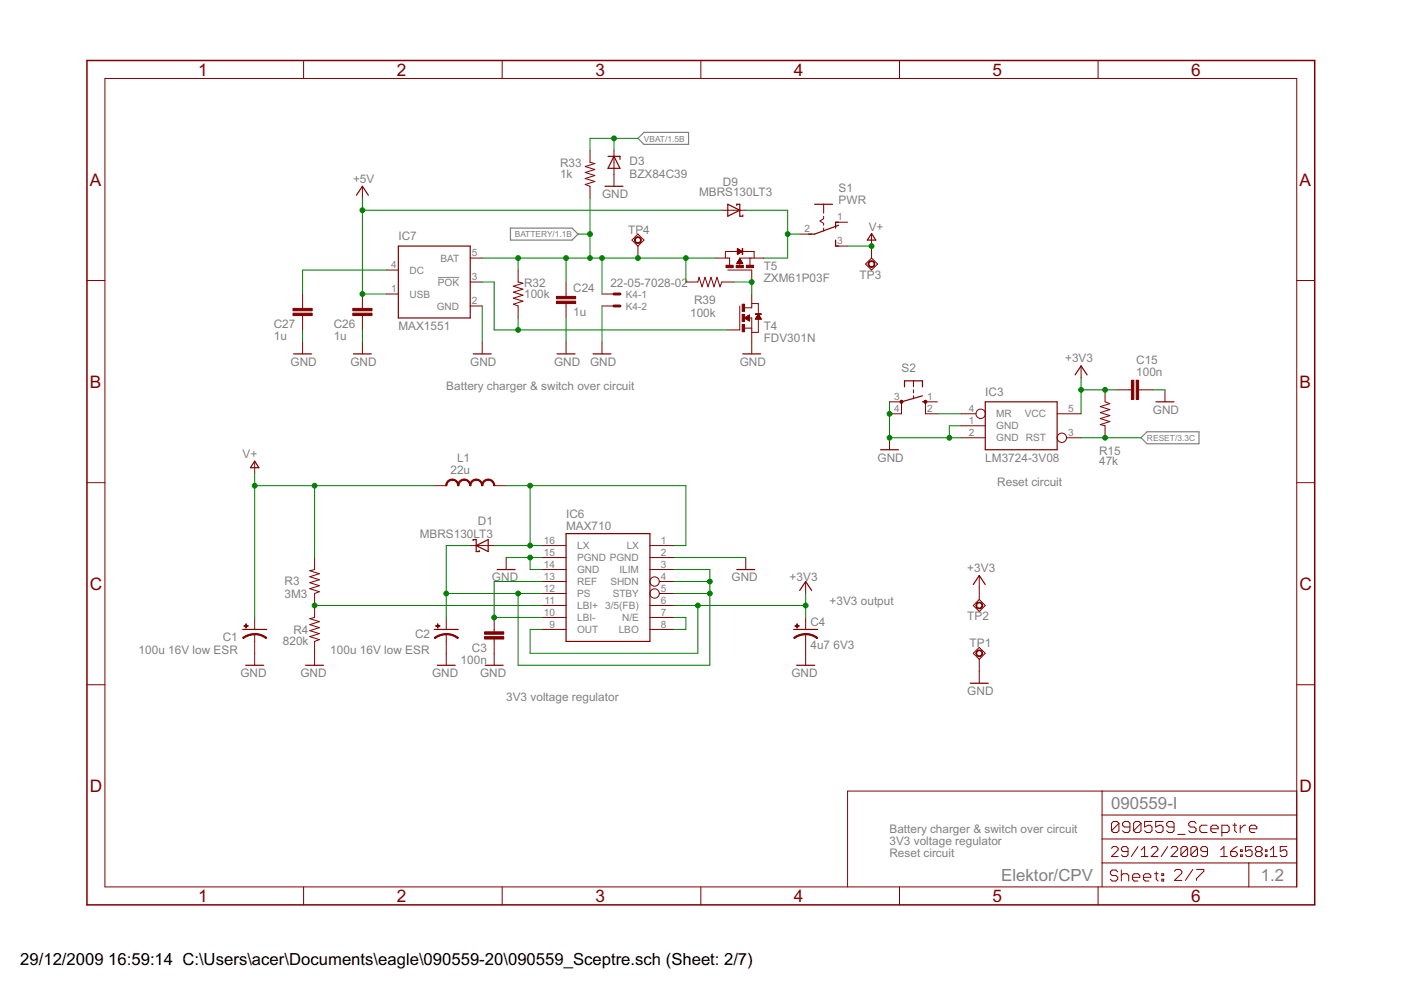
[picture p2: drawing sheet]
<svg xmlns="http://www.w3.org/2000/svg" width="297mm" height="210mm" viewBox="0 0 297 210" stroke-linecap="round" stroke-linejoin="round" font-family="sans-serif">
<path d="M92.9 58.8h4.5z" fill="#808080" stroke="#808080" stroke-width=".21"/>
<g fill="#808080" stroke="#808080" stroke-width=".25">
<path d="M135.3 29.3l1.2-1.2z"/>
<path d="M136.5 28.1h9.5z"/>
<path d="M135.3 29.3l1.2 1.3z"/>
<path d="M136.5 30.6h9.5z"/>
<path d="M146 28.1v2.5z"/>
<path d="M122.6 49.6l-1.3 1.3z"/>
<path d="M108.2 50.9h13.1z"/>
<path d="M121.3 48.4l1.3 1.2z"/>
<path d="M108.2 48.4h13.1z"/>
<path d="M108.2 48.4v2.5z"/>
<path d="M241.9 92.8l1.3-1.3z"/>
<path d="M243.2 91.5h11z"/>
<path d="M241.9 92.8l1.3 1.3z"/>
<path d="M243.2 94.1h11z"/>
<path d="M254.2 91.5v2.6z"/>
</g>
<g fill="#800000" stroke="#800000" stroke-width=".21">
<path d="M170.8 123.3v2.5z"/>
<path d="M102.2 115.7h2.6z"/>
<path d="M99.7 115.7h2.5z"/>
<path d="M92.1 103h2.5z"/>
<path d="M104.8 103h2.5z"/>
<path d="M104.8 130.9v2.6z"/>
<path d="M104.8 136v2.5z"/>
<path d="M104.8 133.5v.5z"/>
<path d="M104.8 135.5v.5z"/>
<path d="M104.8 138.5v2.6z"/>
<path d="M54 138.5v2.6z"/>
<path d="M94.6 138.5v2.6z"/>
<path d="M170.8 138.5v2.6z"/>
<path d="M137.8 115.7h5.1z"/>
<path d="M137.8 118.2h5.1z"/>
<path d="M137.8 120.8h5.1z"/>
<path d="M139.8 123.3h3.1z"/>
<path d="M139.8 125.8h3.1z"/>
<path d="M137.8 128.4h5.1z"/>
<path d="M137.8 130.9h5.1z"/>
<path d="M137.8 133.5h5.1z"/>
<path d="M114.9 133.5h5.1z"/>
<path d="M114.9 130.9h5.1z"/>
<path d="M114.9 128.4h5.1z"/>
<path d="M114.9 125.8h5.1z"/>
<path d="M114.9 123.3h5.1z"/>
<path d="M114.9 118.2h5.1z"/>
<path d="M114.9 120.8h5.1z"/>
<path d="M114.9 115.7h5.1z"/>
<path d="M66.7 128.4v2.5z"/>
<path d="M66.7 136v2.5z"/>
<path d="M66.7 136l1-.4z"/>
<path d="M65.7 135l2 .6z"/>
<path d="M65.7 135l2-.7z"/>
<path d="M65.7 133.7l2 .6z"/>
<path d="M65.7 133.7l2-.6z"/>
<path d="M65.7 132.4l2 .7z"/>
<path d="M65.7 132.4l2-.6z"/>
<path d="M65.7 131.2l2 .6z"/>
<path d="M65.7 131.2l1-.3z"/>
<path d="M158.1 118.2v2.6z"/>
<path d="M107.3 118.2v2.6z"/>
<path d="M66.7 118.2v2.6z"/>
<path d="M66.7 125.8v2.6z"/>
<path d="M66.7 125.8l1-.3z"/>
<path d="M65.7 124.8l2 .7z"/>
<path d="M65.7 124.8l2-.6z"/>
<path d="M65.7 123.5l2 .7z"/>
<path d="M65.7 123.5l2-.6z"/>
<path d="M65.7 122.3l2 .6z"/>
<path d="M65.7 122.3l2-.7z"/>
<path d="M65.7 121l2 .6z"/>
<path d="M65.7 121l1-.2z"/>
<path d="M54 97.9v2.5z"/>
<path d="M66.7 138.5v2.6z"/>
<path d="M81.9 62.3h2.6z"/>
<path d="M81.9 57.3h2.6z"/>
<path d="M99.7 54.7h2.5z"/>
<path d="M99.7 59.8h2.5z"/>
<path d="M99.7 64.9h2.5z"/>
<path d="M120 59.8v2.5z"/>
<path d="M120 64.9v2.5z"/>
<path d="M120 62.3v.5z"/>
<path d="M120 64.4v.5z"/>
<path d="M76.8 62.3v2.6z"/>
<path d="M76.8 67.4v2.6z"/>
<path d="M76.8 64.9v.5z"/>
<path d="M76.8 66.9v.5z"/>
<path d="M109.9 57.3v2.5z"/>
<path d="M109.9 64.9v2.5z"/>
<path d="M108.8 64.5l1.1 .4z"/>
<path d="M108.8 64.5l2.1-.6z"/>
<path d="M108.8 63.2l2.1 .7z"/>
<path d="M108.8 63.2l2.1-.6z"/>
<path d="M108.8 62l2.1 .6z"/>
<path d="M108.8 62l2.1-.7z"/>
<path d="M108.8 60.7l2.1 .6z"/>
<path d="M108.8 60.7l2.1-.7z"/>
<path d="M109.9 59.8l1 .2z"/>
<path d="M159.4 62.3v2.6z"/>
<path d="M159.4 70v2.5z"/>
<path d="M154.3 70h2.5z"/>
<path d="M158.9 67.4h.5z"/>
<path d="M157.9 69.6h1.5z"/>
<path d="M156.8 64.9v5.1z"/>
<path d="M159.4 67.4v2.2z"/>
<path d="M160.8 67.7v2.8z"/>
<path d="M159.4 70.5h1.4z"/>
<path d="M157.9 65.3h1.5z"/>
<path d="M159.4 64.9v.4z"/>
<path d="M159.4 64.4h1.4z"/>
<path d="M160.8 64.4v2.3z"/>
<path d="M157.9 67.4l1-.6z"/>
<path d="M158.9 66.8v1.3z"/>
<path d="M157.9 67.4l1 .7z"/>
<path d="M158.7 68h.2z"/>
<path d="M158.6 67.9h.3z"/>
<path d="M158.5 67.8h.4z"/>
<path d="M158.4 67.8h.5z"/>
<path d="M158.3 67.7h.6z"/>
<path d="M158.2 67.6h.7z"/>
<path d="M158.1 67.6h.8z"/>
<path d="M158 67.5h.9z"/>
<path d="M157.9 67.4h1z"/>
<path d="M158 67.4h.9z"/>
<path d="M158.1 67.3h.8z"/>
<path d="M158.2 67.2h.7z"/>
<path d="M158.3 67.1h.6z"/>
<path d="M158.4 67.1h.5z"/>
<path d="M158.5 67h.4z"/>
<path d="M158.6 66.9h.3z"/>
<path d="M160.8 66.7l.6 1z"/>
<path d="M160.1 67.7h1.3z"/>
<path d="M160.8 66.7l-.7 1z"/>
<path d="M160.2 67.6h1.2z"/>
<path d="M160.2 67.6h1.1z"/>
<path d="M160.3 67.5h1z"/>
<path d="M160.3 67.4h.9z"/>
<path d="M160.4 67.4h.8z"/>
<path d="M160.4 67.3h.8z"/>
<path d="M160.4 67.2h.7z"/>
<path d="M160.5 67.1h.6z"/>
<path d="M160.5 67.1h.5z"/>
<path d="M160.6 67h.4z"/>
<path d="M160.6 66.9h.4z"/>
<path d="M160.7 66.9h.2z"/>
<path d="M160.7 66.8h.2z"/>
<path d="M159.4 69.6v.4z"/>
<path d="M102.2 72.5v2.5z"/>
<path d="M159.4 72.5v2.5z"/>
<path d="M120 72.5v2.5z"/>
<path d="M76.8 72.5v2.5z"/>
<path d="M64.2 62.3v2.6z"/>
<path d="M64.2 67.4v2.6z"/>
<path d="M64.2 64.9v.5z"/>
<path d="M64.2 66.9v.5z"/>
<path d="M64.2 72.5v2.5z"/>
<path d="M184.8 49.6v2.6z"/>
<path d="M76.8 39.5v2.5z"/>
<path d="M174.6 43.3v1.9z"/>
<path d="M174.6 45.8v.6z"/>
<path d="M174.6 47.4v.4z"/>
<path d="M169.5 49.6h2.6z"/>
<path d="M177.2 52.2h2.5z"/>
<path d="M177.2 47.1h2.5z"/>
<path d="M174.6 48.4v.6z"/>
<path d="M173.9 46.9l.7-.5z"/>
<path d="M173.9 46.9l.7 .5z"/>
<path d="M130.2 37v2.5z"/>
<path d="M125.1 31.9v2.5z"/>
<path d="M125.1 39.5v2.5z"/>
<path d="M124.1 39.1l1 .4z"/>
<path d="M124.1 39.1l2-.6z"/>
<path d="M124.1 37.8l2 .7z"/>
<path d="M124.1 37.8l2-.6z"/>
<path d="M124.1 36.6l2 .6z"/>
<path d="M124.1 36.6l2-.7z"/>
<path d="M124.1 35.3l2 .6z"/>
<path d="M124.1 35.3l2-.6z"/>
<path d="M125.1 34.4l1 .3z"/>
<path d="M151.8 54.7h2.5z"/>
<path d="M159.4 54.7h2.5z"/>
<path d="M159.4 57.3v2.5z"/>
<path d="M156.8 54.7v1.7z"/>
<path d="M159 54.7v1.5z"/>
<path d="M154.3 57.3h5.1z"/>
<path d="M156.8 54.7h2.2z"/>
<path d="M157.4 53.3h2.5z"/>
<path d="M159.9 53.3v1.4z"/>
<path d="M154.7 54.7v1.5z"/>
<path d="M154.3 54.7h.4z"/>
<path d="M153.8 53.3v1.4z"/>
<path d="M153.8 53.3h2.7z"/>
<path d="M156.8 54.8l.7 1.1z"/>
<path d="M156.2 55.9h1.3z"/>
<path d="M156.8 54.8l-.6 1.1z"/>
<path d="M156.2 55.8h1.3z"/>
<path d="M156.3 55.8h1.1z"/>
<path d="M156.3 55.7h1.1z"/>
<path d="M156.4 55.6h.9z"/>
<path d="M156.4 55.5h.9z"/>
<path d="M156.4 55.5h.8z"/>
<path d="M156.5 55.4h.7z"/>
<path d="M156.5 55.4h.6z"/>
<path d="M156.6 55.3h.5z"/>
<path d="M156.6 55.2h.5z"/>
<path d="M156.7 55.1h.3z"/>
<path d="M156.8 55h.1z"/>
<path d="M156.3 54l1.1-.7z"/>
<path d="M156.3 52.7v1.3z"/>
<path d="M156.3 52.7l1.1 .6z"/>
<path d="M156.3 53.9h.2z"/>
<path d="M156.3 53.8h.3z"/>
<path d="M156.3 53.7h.4z"/>
<path d="M156.3 53.7h.5z"/>
<path d="M156.3 53.6h.6z"/>
<path d="M156.3 53.5h.7z"/>
<path d="M156.3 53.5h.8z"/>
<path d="M156.3 53.4h.9z"/>
<path d="M156.3 53.3h1z"/>
<path d="M156.3 53.3h.9z"/>
<path d="M156.3 53.2h.8z"/>
<path d="M156.3 53.1h.7z"/>
<path d="M156.3 53h.6z"/>
<path d="M156.3 53h.5z"/>
<path d="M156.3 52.9h.4z"/>
<path d="M156.3 52.8h.2z"/>
<path d="M159 54.7h.4z"/>
<path d="M127.6 72.5v2.5z"/>
<path d="M130.2 34.4v2.6z"/>
<path d="M130.2 31.9v2.5z"/>
<path d="M188.6 85.2h2.5z"/>
<path d="M196.2 85.2h2.5z"/>
<path d="M196.2 87.7h2.5z"/>
<path d="M188.6 87.7h2.5z"/>
<path d="M193.7 82.7v.6z"/>
<path d="M193.7 83.9v.7z"/>
<path d="M193.7 80.8v1.2z"/>
<path d="M196.2 85.2v2.5z"/>
<path d="M191.1 85.2v2.5z"/>
<path d="M241.9 82.7h2.6z"/>
<path d="M236.8 82.7h2.6z"/>
<path d="M241.4 82.7h.5z"/>
<path d="M239.4 82.7h.5z"/>
<path d="M247 82.7v2.5z"/>
<path d="M229.2 77.6v2.5z"/>
<path d="M188.6 92.8v2.6z"/>
<path d="M234.3 90.3v2.5z"/>
<path d="M234.3 82.7v2.5z"/>
<path d="M234.3 85.2l1 .4z"/>
<path d="M233.3 86.2l2-.6z"/>
<path d="M233.3 86.2l2 .6z"/>
<path d="M233.3 87.5l2-.7z"/>
<path d="M233.3 87.5l2 .6z"/>
<path d="M233.3 88.8l2-.7z"/>
<path d="M233.3 88.8l2 .6z"/>
<path d="M233.3 90l2-.6z"/>
<path d="M233.3 90l1 .3z"/>
<path d="M203.8 90.3h5.1z"/>
<path d="M203.8 92.8h5.1z"/>
<path d="M226.1 92.8h3.1z"/>
<path d="M224.1 87.7h5.1z"/>
<path d="M203.8 87.7h3.1z"/>
<path d="M54 134.5v1.5z"/>
<path d="M54 130.9v2.6z"/>
<path d="M54 136v2.5z"/>
<path d="M94.6 134.5v1.5z"/>
<path d="M94.6 130.9v2.6z"/>
<path d="M94.6 136v2.5z"/>
<path d="M170.8 134.5v1.5z"/>
<path d="M170.8 130.9v2.6z"/>
<path d="M170.8 136v2.5z"/>
<path d="M274.9 183v5z"/>
<path d="M274.9 177.9v5.1z"/>
<path d="M274.9 172.8v5.1z"/>
<path d="M274.9 167.7v5.1z"/>
<path d="M179.7 167.7v20.3z"/>
<path d="M179.7 167.7h54z"/>
<path d="M233.7 167.7h41.2z"/>
<path d="M264.8 183v5z"/>
<path d="M264.8 183h10.1z"/>
<path d="M233.7 183h31.1z"/>
<path d="M233.7 183v5z"/>
<path d="M233.7 177.9v5.1z"/>
<path d="M233.7 177.9h41.2z"/>
<path d="M233.7 172.8v5.1z"/>
<path d="M233.7 172.8h41.2z"/>
<path d="M233.7 167.7v5.1z"/>
<path d="M235.7 174.6v1.5z"/>
<path d="M235.7 174.6l.4-.4z"/>
<path d="M236.1 174.2h.7z"/>
<path d="M236.8 174.2l.4 .4z"/>
<path d="M237.2 174.6v1.5z"/>
<path d="M236.8 176.5l.4-.4z"/>
<path d="M236.1 176.5h.7z"/>
<path d="M235.7 176.1l.4 .4z"/>
<path d="M235.7 176.1l1.5-1.5z"/>
<path d="M238 176.1l.4 .4z"/>
<path d="M238.4 176.5h.8z"/>
<path d="M239.2 176.5l.4-.4z"/>
<path d="M239.6 174.6v1.5z"/>
<path d="M239.2 174.2l.4 .4z"/>
<path d="M238.4 174.2h.8z"/>
<path d="M238 174.6l.4-.4z"/>
<path d="M238 174.6v.4z"/>
<path d="M238 175l.4 .3z"/>
<path d="M238.4 175.3h1.2z"/>
<path d="M240.3 174.6v1.5z"/>
<path d="M240.3 174.6l.4-.4z"/>
<path d="M240.7 174.2h.8z"/>
<path d="M241.5 174.2l.4 .4z"/>
<path d="M241.9 174.6v1.5z"/>
<path d="M241.5 176.5l.4-.4z"/>
<path d="M240.7 176.5h.8z"/>
<path d="M240.3 176.1l.4 .4z"/>
<path d="M241.9 174.6l-1.6 1.5z"/>
<path d="M242.7 174.2h1.5z"/>
<path d="M242.7 174.2v1.1z"/>
<path d="M242.7 175.3l.8-.3z"/>
<path d="M243.5 175h.4z"/>
<path d="M243.9 175l.3 .3z"/>
<path d="M244.2 175.3v.8z"/>
<path d="M244.2 176.1l-.3 .4z"/>
<path d="M243.1 176.5h.8z"/>
<path d="M242.7 176.1l.4 .4z"/>
<path d="M245 174.2h1.6z"/>
<path d="M245 174.2v1.1z"/>
<path d="M245 175.3l.8-.3z"/>
<path d="M245.8 175h.4z"/>
<path d="M246.2 175l.4 .3z"/>
<path d="M246.6 175.3v.8z"/>
<path d="M246.2 176.5l.4-.4z"/>
<path d="M245.4 176.5h.8z"/>
<path d="M245 176.1l.4 .4z"/>
<path d="M247.4 176.1l.4 .4z"/>
<path d="M247.8 176.5h.7z"/>
<path d="M248.5 176.5l.4-.4z"/>
<path d="M248.9 174.6v1.5z"/>
<path d="M248.5 174.2l.4 .4z"/>
<path d="M247.8 174.2h.7z"/>
<path d="M247.4 174.6l.4-.4z"/>
<path d="M247.4 174.6v.4z"/>
<path d="M247.4 175l.4 .3z"/>
<path d="M247.8 175.3h1.1z"/>
<path d="M249.7 176.9h1.5z"/>
<path d="M253.2 174.2l.4 .4z"/>
<path d="M252.4 174.2h.8z"/>
<path d="M252 174.6l.4-.4z"/>
<path d="M252 174.6v.4z"/>
<path d="M252 175l.4 .3z"/>
<path d="M252.4 175.3h.8z"/>
<path d="M253.2 175.3l.4 .4z"/>
<path d="M253.6 175.7v.4z"/>
<path d="M253.6 176.1l-.4 .4z"/>
<path d="M252.4 176.5h.8z"/>
<path d="M252 176.1l.4 .4z"/>
<path d="M254.8 175h1.1z"/>
<path d="M254.8 175l-.4 .3z"/>
<path d="M254.4 175.3v.8z"/>
<path d="M254.4 176.1l.4 .4z"/>
<path d="M254.8 176.5h1.1z"/>
<path d="M257.1 176.5h.8z"/>
<path d="M256.7 176.1l.4 .4z"/>
<path d="M256.7 175.3v.8z"/>
<path d="M256.7 175.3l.4-.3z"/>
<path d="M257.1 175h.8z"/>
<path d="M257.9 175l.4 .3z"/>
<path d="M258.3 175.3v.4z"/>
<path d="M256.7 175.7h1.6z"/>
<path d="M259.1 175v2.3z"/>
<path d="M259.1 175h1.1z"/>
<path d="M260.2 175l.4 .3z"/>
<path d="M260.6 175.3v.8z"/>
<path d="M260.6 176.1l-.4 .4z"/>
<path d="M259.1 176.5h1.1z"/>
<path d="M261.8 174.6v1.5z"/>
<path d="M261.8 176.1l.4 .4z"/>
<path d="M261.4 175h.8z"/>
<path d="M263 175v1.5z"/>
<path d="M263 175.7l.7-.7z"/>
<path d="M263.7 175h.4z"/>
<path d="M265.3 176.5h.8z"/>
<path d="M264.9 176.1l.4 .4z"/>
<path d="M264.9 175.3v.8z"/>
<path d="M264.9 175.3l.4-.3z"/>
<path d="M265.3 175h.8z"/>
<path d="M266.1 175l.4 .3z"/>
<path d="M266.5 175.3v.4z"/>
<path d="M264.9 175.7h1.6z"/>
<path d="M235.6 181.6h1.5z"/>
<path d="M235.6 181.6l1.5-1.4z"/>
<path d="M237.1 179.9v.3z"/>
<path d="M236.7 179.5l.4 .4z"/>
<path d="M236 179.5h.7z"/>
<path d="M236 179.5l-.4 .4z"/>
<path d="M237.8 181.3l.3 .3z"/>
<path d="M238.1 181.6h.7z"/>
<path d="M239.2 181.3l-.4 .3z"/>
<path d="M239.2 179.9v1.4z"/>
<path d="M238.8 179.5l.4 .4z"/>
<path d="M238.1 179.5h.7z"/>
<path d="M238.1 179.5l-.3 .4z"/>
<path d="M237.8 179.9v.3z"/>
<path d="M237.8 180.2l.3 .4z"/>
<path d="M238.1 180.6h1.1z"/>
<path d="M241.3 179.5l-1.4 2.1z"/>
<path d="M242 180.2l.7-.7z"/>
<path d="M242.7 179.5v2.1z"/>
<path d="M242 181.6h1.4z"/>
<path d="M244.1 181.6h1.4z"/>
<path d="M244.1 181.6l1.4-1.4z"/>
<path d="M245.5 179.9v.3z"/>
<path d="M245.1 179.5l.4 .4z"/>
<path d="M244.4 179.5h.7z"/>
<path d="M244.4 179.5l-.3 .4z"/>
<path d="M247.6 179.5l-1.4 2.1z"/>
<path d="M248.3 181.6h1.4z"/>
<path d="M249.7 180.2l-1.4 1.4z"/>
<path d="M249.7 179.9v.3z"/>
<path d="M249.3 179.5l.4 .4z"/>
<path d="M248.6 179.5h.7z"/>
<path d="M248.6 179.5l-.3 .4z"/>
<path d="M250.4 179.9v1.4z"/>
<path d="M250.7 179.5l-.3 .4z"/>
<path d="M250.7 179.5h.7z"/>
<path d="M251.4 179.5l.4 .4z"/>
<path d="M251.8 179.9v1.4z"/>
<path d="M251.8 181.3l-.4 .3z"/>
<path d="M250.7 181.6h.7z"/>
<path d="M250.4 181.3l.3 .3z"/>
<path d="M250.4 181.3l1.4-1.4z"/>
<path d="M252.5 179.9v1.4z"/>
<path d="M252.8 179.5l-.3 .4z"/>
<path d="M252.8 179.5h.8z"/>
<path d="M253.6 179.5l.3 .4z"/>
<path d="M253.9 179.9v1.4z"/>
<path d="M253.9 181.3l-.3 .3z"/>
<path d="M252.8 181.6h.8z"/>
<path d="M252.5 181.3l.3 .3z"/>
<path d="M252.5 181.3l1.4-1.4z"/>
<path d="M254.6 181.3l.4 .3z"/>
<path d="M255 181.6h.7z"/>
<path d="M256 181.3l-.3 .3z"/>
<path d="M256 179.9v1.4z"/>
<path d="M255.7 179.5l.3 .4z"/>
<path d="M255 179.5h.7z"/>
<path d="M255 179.5l-.4 .4z"/>
<path d="M254.6 179.9v.3z"/>
<path d="M254.6 180.2l.4 .4z"/>
<path d="M255 180.6h1z"/>
<path d="M258.8 180.2l.7-.7z"/>
<path d="M259.5 179.5v2.1z"/>
<path d="M258.8 181.6h1.4z"/>
<path d="M261.6 179.9l.7-.4z"/>
<path d="M261.6 179.9l-.7 .7z"/>
<path d="M260.9 180.6v.7z"/>
<path d="M260.9 181.3l.4 .3z"/>
<path d="M261.3 181.6h.7z"/>
<path d="M262.3 181.3l-.3 .3z"/>
<path d="M262.3 180.9v.4z"/>
<path d="M262 180.6l.3 .3z"/>
<path d="M260.9 180.6h1.1z"/>
<path d="M263 180.2h.4z"/>
<path d="M263.4 180.2v.4z"/>
<path d="M263 180.6h.4z"/>
<path d="M263 180.2v.4z"/>
<path d="M263 181.3h.4z"/>
<path d="M263.4 181.3v.3z"/>
<path d="M263 181.6h.4z"/>
<path d="M263 181.3v.3z"/>
<path d="M264.1 179.5h1.4z"/>
<path d="M264.1 179.5v1.1z"/>
<path d="M264.1 180.6l.7-.4z"/>
<path d="M264.8 180.2h.3z"/>
<path d="M265.1 180.2l.4 .4z"/>
<path d="M265.5 180.6v.7z"/>
<path d="M265.5 181.3l-.4 .3z"/>
<path d="M264.4 181.6h.7z"/>
<path d="M264.1 181.3l.3 .3z"/>
<path d="M266.2 179.9l.3-.4z"/>
<path d="M266.5 179.5h.7z"/>
<path d="M267.2 179.5l.4 .4z"/>
<path d="M267.6 179.9v.3z"/>
<path d="M267.2 180.6l.4-.4z"/>
<path d="M267.2 180.6l.4 .3z"/>
<path d="M267.6 180.9v.4z"/>
<path d="M267.6 181.3l-.4 .3z"/>
<path d="M266.5 181.6h.7z"/>
<path d="M266.2 181.3l.3 .3z"/>
<path d="M266.2 180.9v.4z"/>
<path d="M266.2 180.9l.3-.3z"/>
<path d="M266.2 180.2l.3 .4z"/>
<path d="M266.2 179.9v.3z"/>
<path d="M266.5 180.6h.7z"/>
<path d="M268.3 180.2h.3z"/>
<path d="M268.6 180.2v.4z"/>
<path d="M268.3 180.6h.3z"/>
<path d="M268.3 180.2v.4z"/>
<path d="M268.3 181.3h.3z"/>
<path d="M268.6 181.3v.3z"/>
<path d="M268.3 181.6h.3z"/>
<path d="M268.3 181.3v.3z"/>
<path d="M269.3 180.2l.7-.7z"/>
<path d="M270 179.5v2.1z"/>
<path d="M269.3 181.6h1.4z"/>
<path d="M271.4 179.5h1.4z"/>
<path d="M271.4 179.5v1.1z"/>
<path d="M271.4 180.6l.7-.4z"/>
<path d="M272.1 180.2h.4z"/>
<path d="M272.5 180.2l.3 .4z"/>
<path d="M272.8 180.6v.7z"/>
<path d="M272.8 181.3l-.3 .3z"/>
<path d="M271.8 181.6h.7z"/>
<path d="M271.4 181.3l.4 .3z"/>
<path d="M249 186.7h1.6z"/>
<path d="M249 186.7l1.6-1.6z"/>
<path d="M250.6 184.7v.4z"/>
<path d="M250.2 184.3l.4 .4z"/>
<path d="M249.4 184.3h.8z"/>
<path d="M249 184.7l.4-.4z"/>
<path d="M252.9 184.3l-1.6 2.4z"/>
<path d="M253.7 184.3h1.5z"/>
<path d="M255.2 184.3v.4z"/>
<path d="M255.2 184.7l-1.5 1.6z"/>
<path d="M253.7 186.3v.4z"/>
<path d="M236.6 184.5l.4 .3z"/>
<path d="M235.8 184.5h.8z"/>
<path d="M235.8 184.5l-.4 .3z"/>
<path d="M235.4 184.8v.5z"/>
<path d="M235.4 185.3l.4 .3z"/>
<path d="M235.8 185.6h.8z"/>
<path d="M236.6 185.6l.4 .4z"/>
<path d="M237 186v.4z"/>
<path d="M236.6 186.8l.4-.4z"/>
<path d="M235.8 186.8h.8z"/>
<path d="M235.4 186.4l.4 .4z"/>
<path d="M237.7 184.5v2.3z"/>
<path d="M237.7 185.6l.4-.3z"/>
<path d="M238.1 185.3h.8z"/>
<path d="M238.9 185.3l.4 .3z"/>
<path d="M239.3 185.6v1.2z"/>
<path d="M240.5 186.8h.8z"/>
<path d="M240.1 186.4l.4 .4z"/>
<path d="M240.1 185.6v.8z"/>
<path d="M240.1 185.6l.4-.3z"/>
<path d="M240.5 185.3h.8z"/>
<path d="M241.3 185.3l.4 .3z"/>
<path d="M241.7 185.6v.4z"/>
<path d="M240.1 186h1.6z"/>
<path d="M242.8 186.8h.8z"/>
<path d="M242.4 186.4l.4 .4z"/>
<path d="M242.4 185.6v.8z"/>
<path d="M242.4 185.6l.4-.3z"/>
<path d="M242.8 185.3h.8z"/>
<path d="M243.6 185.3l.4 .3z"/>
<path d="M244 185.6v.4z"/>
<path d="M242.4 186h1.6z"/>
<path d="M245.2 184.8v1.6z"/>
<path d="M245.2 186.4l.4 .4z"/>
<path d="M244.8 185.3h.8z"/>
<path d="M246.3 185.3h.4z"/>
<path d="M246.7 185.3v.3z"/>
<path d="M246.3 185.6h.4z"/>
<path d="M246.3 185.3v.3z"/>
<path d="M246.3 186.4h.4z"/>
<path d="M246.7 186.4v.4z"/>
<path d="M246.3 186.8h.4z"/>
<path d="M246.3 186.4v.4z"/>
<path d="M22.2 16.6v171.4z"/>
<path d="M18.4 59.5h3.8z"/>
<path d="M18.4 102.3h3.8z"/>
<path d="M18.4 145.2h3.8z"/>
<path d="M22.2 188h252.7z"/>
<path d="M64.4 188v3.9z"/>
<path d="M106.5 188v3.9z"/>
<path d="M148.6 188v3.9z"/>
<path d="M190.7 188v3.9z"/>
<path d="M232.8 188v3.9z"/>
<path d="M274.9 16.6v171.4z"/>
<path d="M274.9 59.5h3.8z"/>
<path d="M274.9 102.3h3.8z"/>
<path d="M274.9 145.2h3.8z"/>
<path d="M22.2 16.6h252.7z"/>
<path d="M64.4 12.8v3.8z"/>
<path d="M106.5 12.8v3.8z"/>
<path d="M148.6 12.8v3.8z"/>
<path d="M190.7 12.8v3.8z"/>
<path d="M232.8 12.8v3.8z"/>
<path d="M206.4 138.5l1.2-1.2z"/>
<path d="M206.4 138.5l1.2 1.3z"/>
<path d="M207.6 139.8l1.3-1.3z"/>
<path d="M207.6 137.3l1.3 1.2z"/>
<path d="M207.6 139.8v2.5z"/>
<path d="M207.6 129.6l1.3-1.2z"/>
<path d="M207.6 127.1l1.3 1.3z"/>
<path d="M207.6 127.1l-1.2 1.3z"/>
<path d="M206.4 128.4l1.2 1.2z"/>
<path d="M207.6 124.6v2.5z"/>
<path d="M207.6 142.3v2.6z"/>
<path d="M207.6 122v2.6z"/>
<path d="M184.8 57.3l1.3-1.3z"/>
<path d="M184.8 54.7l1.3 1.3z"/>
<path d="M184.8 54.7l-1.3 1.3z"/>
<path d="M183.5 56l1.3 1.3z"/>
<path d="M184.8 52.2v2.5z"/>
<path d="M135.3 49.6l-1.3 1.3z"/>
<path d="M134 50.9l1.3 1.3z"/>
<path d="M135.3 52.2l1.2-1.3z"/>
<path d="M135.3 49.6l1.2 1.3z"/>
<path d="M135.3 52.2v2.5z"/>
<path d="M145.4 59.8h2.6z"/>
<path d="M153 59.8h2.6z"/>
<path d="M153 59.8l-.3 1z"/>
<path d="M152 58.8l.7 2z"/>
<path d="M152 58.8l-.6 2z"/>
<path d="M150.7 58.8l.7 2z"/>
<path d="M150.7 58.8l-.6 2z"/>
<path d="M149.5 58.8l.6 2z"/>
<path d="M149.5 58.8l-.7 2z"/>
<path d="M148.2 58.8l.6 2z"/>
<path d="M148.2 58.8l-.2 1z"/>
<path d="M153 44.6h2.6z"/>
<path d="M155.6 44.6h2.5z"/>
<path d="M127.6 62.3h2.6z"/>
<path d="M127.6 64.9h2.6z"/>
<path d="M103.5 101.6a1.37 1.37 0 0 1 1.4 1.4h-.3l-.1-.5-.3-.4-.7-.3z" fill-rule="evenodd"/>
<path d="M102.5 102l.5-.4h.5v.2l-.7 .3-.3 .4-.1 .5h-.3z" fill-rule="evenodd"/>
<path d="M101 101.6a1.37 1.37 0 0 1 1.4 1.4h-.3l-.1-.5-.3-.4-.7-.3z" fill-rule="evenodd"/>
<path d="M100 102l.5-.4h.5v.2l-.7 .3-.4 .4-.1 .5h-.2z" fill-rule="evenodd"/>
<path d="M98.4 101.6a1.37 1.37 0 0 1 1.4 1.4h-.2l-.1-.5-.4-.4-.7-.3z" fill-rule="evenodd"/>
<path d="M97.4 102l.6-.4h.4v.2l-.7 .3-.3 .4-.1 .5h-.3z" fill-rule="evenodd"/>
<path d="M95.9 101.6a1.37 1.37 0 0 1 1.4 1.4h-.3l-.1-.5-.3-.4-.7-.3z" fill-rule="evenodd"/>
<path d="M94.9 102l.5-.4h.5v.2l-.7 .3-.3 .4-.2 .5h-.2z" fill-rule="evenodd"/>
<path d="M196 85h.4v.4h-.4z" fill-rule="evenodd"/>
<path d="M54 134.3l1.4 .2 1.2 .7-.2 .2-1.4-.7-1-.1z" fill-rule="evenodd"/>
<path d="M51.4 135.2l1.2-.6 1.4-.3v.3l-1 .1-1.4 .7z" fill-rule="evenodd"/>
<path d="M94.6 134.3l1.4 .2 1.2 .7-.2 .2-1.3-.7-1.1-.1z" fill-rule="evenodd"/>
<path d="M92.1 135.2l1.2-.6 1.3-.3v.3l-1 .1-1.4 .7z" fill-rule="evenodd"/>
<path d="M170.8 134.3l1.4 .2 1.2 .7-.2 .2-1.4-.7-1-.1z" fill-rule="evenodd"/>
<path d="M168.3 135.2l1.2-.6 1.3-.3v.3l-1 .1-1.4 .7z" fill-rule="evenodd"/>
<path d="M207.1 138.1a.71 .71 0 0 1 1.1 0 .71 .71 0 0 1-.4 1.1 .71 .71 0 0 1-.9-.7h.2a.56 .56 0 0 1 .7-.5 .56 .56 0 0 1 .2 .9 .56 .56 0 0 1-.9-.2v-.2h-.2z" fill-rule="evenodd"/>
<path d="M207.1 127.9a.71 .71 0 0 1 1.1 .1 .71 .71 0 0 1-.4 1 .71 .71 0 0 1-.9-.6h.2a.55 .55 0 0 1 .7-.6 .55 .55 0 0 1 .2 .9 .55 .55 0 0 1-.9-.1l-.2-.2z" fill-rule="evenodd"/>
<path d="M184.2 55.5a.71 .71 0 0 1 1.2 .1 .71 .71 0 0 1-.4 1.1 .71 .71 0 0 1-.9-.7h.1a.55 .55 0 0 1 .8-.6 .55 .55 0 0 1 .2 .9 .55 .55 0 0 1-.9-.1l-.2-.2z" fill-rule="evenodd"/>
<path d="M134.7 50.5a.72 .72 0 0 1 1.2 0 .72 .72 0 0 1-.5 1.1 .72 .72 0 0 1-.9-.7h.2a.56 .56 0 0 1 .8-.5 .56 .56 0 0 1 .1 1 .56 .56 0 0 1-.9-.3v-.2h-.2z" fill-rule="evenodd"/>
<circle cx="191.1" cy="85.2" r=".33"/>
</g>
<g fill="#800000" stroke="#800000" stroke-width=".25">
<path d="M170.8 123.3l-1.3 1.9z"/>
<path d="M170.8 123.3l1.3 1.9z"/>
<path d="M101 115.7l2.5 1.2z"/>
<path d="M101 115.7l2.5-1.3z"/>
<path d="M100.3 114.4h.7z"/>
<path d="M101 114.4v1.3z"/>
<path d="M103.5 114.4v2.5z"/>
<path d="M101 115.7v1.2z"/>
<path d="M100.3 114.4v.3z"/>
<path d="M101 116.9h.6z"/>
<path d="M101.6 116.7v.2z"/>
<path d="M102.9 141.1h3.8z"/>
<path d="M52.1 141.1h3.8z"/>
<path d="M92.7 141.1h3.8z"/>
<path d="M168.9 141.1h3.8z"/>
<path d="M120 113.1h17.8z"/>
<path d="M120 113.1v22.9z"/>
<path d="M120 136h17.8z"/>
<path d="M137.8 113.1v22.9z"/>
<path d="M156.2 120.8h3.8z"/>
<path d="M105.4 120.8h3.8z"/>
<path d="M54 97.8l-.9 1.4z"/>
<path d="M54 97.8l.9 1.4z"/>
<path d="M53.1 99.2h1.8z"/>
<path d="M64.8 141.1h3.8z"/>
<path d="M84.5 52.2h15.2z"/>
<path d="M99.7 52.2v15.2z"/>
<path d="M84.5 67.4h15.2z"/>
<path d="M84.5 52.2v15.2z"/>
<path d="M100.3 75h3.8z"/>
<path d="M157.5 75h3.8z"/>
<path d="M118.1 75h3.8z"/>
<path d="M74.9 75h3.8z"/>
<path d="M62.3 75h3.8z"/>
<path d="M184.8 49.5l.9 1.4z"/>
<path d="M184.8 49.5l-.9 1.4z"/>
<path d="M183.9 50.9h1.8z"/>
<path d="M76.8 39.5l1.3 1.9z"/>
<path d="M76.8 39.5l-1.2 1.9z"/>
<path d="M174.6 43.3h1.9z"/>
<path d="M172.7 43.3h1.9z"/>
<path d="M171.4 49.6h1.3z"/>
<path d="M172.7 49.6l5.1-1.8z"/>
<path d="M177.2 50.9v1.3z"/>
<path d="M177.2 52.2h.6z"/>
<path d="M177.2 47.1v1.3z"/>
<path d="M177.2 47.1h.6z"/>
<path d="M128.3 39.5h3.8z"/>
<path d="M125.7 75h3.8z"/>
<path d="M130.2 33.1l1.2 2.6z"/>
<path d="M130.2 33.1l-1.3 2.6z"/>
<path d="M128.9 33.1h1.3z"/>
<path d="M128.9 35.7h2.5z"/>
<path d="M130.2 33.1h1.2z"/>
<path d="M131.4 33.1v.7z"/>
<path d="M195.6 85.2h.6z"/>
<path d="M195.6 80.8v1.2z"/>
<path d="M191.8 80.8v1.2z"/>
<path d="M193.7 80.8h1.9z"/>
<path d="M191.8 80.8h1.9z"/>
<path d="M191.1 85.2l4.5-1.3z"/>
<path d="M245.1 85.2h3.8z"/>
<path d="M229.2 77.6l1.3 1.9z"/>
<path d="M229.2 77.6l-1.3 1.9z"/>
<path d="M186.7 95.4h3.8z"/>
<path d="M208.9 85.2v10.2z"/>
<path d="M208.9 95.4h15.2z"/>
<path d="M224.1 85.2v10.2z"/>
<path d="M208.9 85.2h15.2z"/>
<path d="M51.5 133.5h5z"/>
<path d="M92.1 133.5h5.1z"/>
<path d="M168.3 133.5h5.1z"/>
<path d="M205.7 144.9h3.8z"/>
<path d="M207.6 122l-1.2 1.9z"/>
<path d="M207.6 122l1.3 1.9z"/>
<path d="M154.3 43.3l2.5 1.3z"/>
<path d="M154.3 45.8l2.5-1.2z"/>
<path d="M156.8 45.8h.7z"/>
<path d="M156.8 44.6v1.2z"/>
<path d="M154.3 43.3v2.5z"/>
<path d="M156.8 43.3v1.3z"/>
<path d="M157.5 45.6v.2z"/>
<path d="M156.2 43.3h.6z"/>
<path d="M156.2 43.3v.3z"/>
</g>
<g fill="#800000" stroke="#800000" stroke-width=".21">
<path d="M102.7 135h4.1v.5h-4.1z"/>
<path d="M102.7 134h4.1v.5h-4.1z"/>
<path d="M118 63.9h4v.5h-4z"/>
<path d="M118 62.8h4v.6h-4z"/>
<path d="M74.8 66.4h4.1v.5h-4.1z"/>
<path d="M74.8 65.4h4.1v.5h-4.1z"/>
<path d="M157.4 64.5h.5v1.5h-.5z"/>
<path d="M157.4 66.7h.5v1.5h-.5z"/>
<path d="M157.4 68.8h.5v1.5h-.5z"/>
<path d="M160.1 66.5h1.3v.2h-1.3z"/>
<path d="M62.1 66.4h4.1v.5h-4.1z"/>
<path d="M62.1 65.4h4.1v.5h-4.1z"/>
<path d="M153.9 56.2h1.5v.5h-1.5z"/>
<path d="M156.1 56.2h1.5v.5h-1.5z"/>
<path d="M158.2 56.2h1.6v.5h-1.6z"/>
<path d="M157.4 52.7h.1v1.3h-.1z"/>
<path d="M239.9 80.6h.5v4.1h-.5z"/>
<path d="M240.9 80.6h.5v4.1h-.5z"/>
<path d="M51.7 132.7h.9v.1h-.9z"/>
<path d="M52.1 132.3h.1v.9h-.1z"/>
<path d="M92.4 132.7h.9v.1h-.9z"/>
<path d="M92.8 132.3h.1v.9h-.1z"/>
<path d="M168.6 132.7h.8v.1h-.8z"/>
<path d="M168.9 132.3h.2v.9h-.2z"/>
</g>
<g fill="none" stroke="#800000" stroke-width=".21">
<circle cx="207.9" cy="87.7" r=".99"/>
<circle cx="225.1" cy="92.8" r="1"/>
<circle cx="138.8" cy="123.3" r=".99"/>
<circle cx="138.8" cy="125.8" r=".99"/>
</g>
<g fill="#800000" stroke="#800000" stroke-width=".32">
<path d="M18.4 12.8v179.1z"/>
<path d="M18.4 191.9h260.3z"/>
<path d="M278.7 12.8v179.1z"/>
<path d="M18.4 12.8h260.3z"/>
</g>
<g fill="#800000" stroke="#800000" stroke-width=".61">
<path d="M130.2 62.3h1.2z"/>
<path d="M130.2 64.9h1.2z"/>
</g>
<g fill="#008000" stroke="#008000" stroke-width=".21">
<path d="M112.4 120.8h2.5z"/>
<path d="M112.4 118.2v2.6z"/>
<path d="M112.4 118.2h2.5z"/>
<path d="M107.3 118.2h5.1z"/>
<path d="M120 67.4v5.1z"/>
<path d="M102.2 64.9v7.6z"/>
<path d="M76.8 70v2.5z"/>
<path d="M64.2 70v2.5z"/>
<path d="M142.9 118.2h15.2z"/>
<path d="M127.6 64.9v7.6z"/>
<path d="M188.6 87.7v5.1z"/>
<path d="M188.6 92.8h12.7z"/>
<path d="M201.3 92.8h2.5z"/>
<path d="M201.3 90.3h2.5z"/>
<path d="M201.3 90.3v2.5z"/>
<path d="M188.6 85.2v2.5z"/>
<path d="M244.5 82.7h2.5z"/>
<path d="M170.8 125.8v2.6z"/>
<path d="M170.8 128.4v2.5z"/>
<path d="M142.9 128.4h5.1z"/>
<path d="M148 128.4v10.1z"/>
<path d="M112.4 138.5h35.6z"/>
<path d="M112.4 133.5v5z"/>
<path d="M112.4 133.5h2.5z"/>
<path d="M148 128.4h22.8z"/>
<path d="M229.2 82.7v5z"/>
<path d="M229.2 80.1v2.6z"/>
<path d="M234.3 82.7h2.5z"/>
<path d="M229.2 82.7h5.1z"/>
<path d="M179.7 52.2h5.1z"/>
<path d="M54 103v27.9z"/>
<path d="M54 103h12.7z"/>
<path d="M66.7 103h25.4z"/>
<path d="M66.7 103v15.2z"/>
<path d="M54 100.4v2.6z"/>
<path d="M125.1 29.3v2.6z"/>
<path d="M125.1 29.3h5.1z"/>
<path d="M130.2 29.3v2.6z"/>
<path d="M130.2 29.3h5.1z"/>
<path d="M142.9 115.7h2.5z"/>
<path d="M145.4 103v12.7z"/>
<path d="M112.4 103h33z"/>
<path d="M107.3 103h5.1z"/>
<path d="M104.8 115.7h7.6z"/>
<path d="M112.4 115.7h2.5z"/>
<path d="M112.4 103v12.7z"/>
<path d="M104.8 130.9h10.1z"/>
<path d="M104.8 123.3v7.6z"/>
<path d="M104.8 123.3h10.1z"/>
<path d="M66.7 128.4h48.2z"/>
<path d="M109.9 125.8h5z"/>
<path d="M94.6 125.8h15.3z"/>
<path d="M142.9 125.8h7.6z"/>
<path d="M150.5 123.3v2.5z"/>
<path d="M142.9 123.3h7.6z"/>
<path d="M150.5 125.8v15.3z"/>
<path d="M109.9 141.1h40.6z"/>
<path d="M109.9 125.8v15.3z"/>
<path d="M142.9 120.8h7.6z"/>
<path d="M150.5 120.8v2.5z"/>
<path d="M94.6 115.7h5.1z"/>
<path d="M94.6 115.7v10.1z"/>
<path d="M94.6 125.8v5.1z"/>
<path d="M64.2 57.3v5z"/>
<path d="M64.2 57.3h17.7z"/>
<path d="M76.8 62.3h5.1z"/>
<path d="M76.8 44.6v17.7z"/>
<path d="M76.8 42v2.6z"/>
<path d="M76.8 44.6h76.2z"/>
<path d="M142.9 130.9h2.5z"/>
<path d="M145.4 130.9v2.6z"/>
<path d="M142.9 133.5h2.5z"/>
<path d="M109.9 70h44.4z"/>
<path d="M109.9 67.4v2.6z"/>
<path d="M102.2 59.8h2.6z"/>
<path d="M104.8 59.8v10.2z"/>
<path d="M104.8 70h5.1z"/>
<path d="M159.4 59.8v2.5z"/>
<path d="M155.6 59.8h3.8z"/>
<path d="M167 44.6v5z"/>
<path d="M167 49.6h2.5z"/>
<path d="M158.1 44.6h8.9z"/>
<path d="M161.9 54.7h5.1z"/>
<path d="M167 49.6v5.1z"/>
<path d="M127.6 54.7v7.6z"/>
<path d="M135.3 54.7h10.1z"/>
<path d="M127.6 54.7h7.7z"/>
<path d="M125.1 54.7h2.5z"/>
<path d="M125.1 42v7.6z"/>
<path d="M125.1 49.6v5.1z"/>
<path d="M120 54.7v5.1z"/>
<path d="M120 54.7h5.1z"/>
<path d="M109.9 54.7v2.6z"/>
<path d="M102.2 54.7h7.7z"/>
<path d="M109.9 54.7h10.1z"/>
<path d="M122.6 49.6h2.5z"/>
<path d="M145.4 54.7v5.1z"/>
<path d="M145.4 54.7h6.4z"/>
<path d="M229.2 92.8h5.1z"/>
<path d="M234.3 92.8h7.6z"/>
<path d="M198.7 87.7h5.1z"/>
<circle cx="112.4" cy="118.2" r=".51"/>
<circle cx="188.6" cy="92.8" r=".51"/>
<circle cx="201.3" cy="92.8" r=".51"/>
<circle cx="188.6" cy="87.7" r=".51"/>
<circle cx="170.8" cy="128.4" r=".51"/>
<circle cx="148" cy="128.4" r=".51"/>
<circle cx="229.2" cy="82.7" r=".51"/>
<circle cx="234.3" cy="82.7" r=".51"/>
<circle cx="184.8" cy="52.2" r=".51"/>
<circle cx="54" cy="103" r=".51"/>
<circle cx="130.2" cy="29.3" r=".51"/>
<circle cx="112.4" cy="115.7" r=".51"/>
<circle cx="112.4" cy="103" r=".51"/>
<circle cx="104.8" cy="130.9" r=".51"/>
<circle cx="66.7" cy="128.4" r=".51"/>
<circle cx="150.5" cy="125.8" r=".51"/>
<circle cx="109.9" cy="125.8" r=".51"/>
<circle cx="150.5" cy="123.3" r=".51"/>
<circle cx="94.6" cy="125.8" r=".51"/>
<circle cx="76.8" cy="62.3" r=".51"/>
<circle cx="76.8" cy="44.6" r=".51"/>
<circle cx="109.9" cy="70" r=".51"/>
<circle cx="159.4" cy="59.8" r=".51"/>
<circle cx="167" cy="49.6" r=".51"/>
<circle cx="66.7" cy="103" r=".51"/>
<circle cx="127.6" cy="54.7" r=".51"/>
<circle cx="125.1" cy="54.7" r=".51"/>
<circle cx="109.9" cy="54.7" r=".51"/>
<circle cx="120" cy="54.7" r=".51"/>
<circle cx="125.1" cy="49.6" r=".51"/>
<circle cx="135.3" cy="54.7" r=".51"/>
<circle cx="145.4" cy="54.7" r=".51"/>
<circle cx="234.3" cy="92.8" r=".51"/>
</g>
<g font-size="4.1" fill="#800000">
<text x="42" y="16">1</text>
<text x="84.1" y="16">2</text>
<text x="126.2" y="16">3</text>
<text x="168.3" y="16">4</text>
<text x="210.5" y="16">5</text>
<text x="252.6" y="16">6</text>
<text x="19" y="39.4">A</text>
<text x="275.5" y="39.4">A</text>
<text x="19" y="82.2">B</text>
<text x="275.5" y="82.2">B</text>
<text x="19" y="125.1">C</text>
<text x="275.5" y="125.1">C</text>
<text x="19" y="167.9">D</text>
<text x="275.5" y="167.9">D</text>
<text x="42" y="191.3">1</text>
<text x="84.1" y="191.3">2</text>
<text x="126.2" y="191.3">3</text>
<text x="168.3" y="191.3">4</text>
<text x="210.5" y="191.3">5</text>
<text x="252.6" y="191.3">6</text>
</g>
<g font-size="4" fill="#808080">
<text x="235.6" y="171.5">090559-I</text>
<text x="212.2" y="186.8">Elektor/CPV</text>
<text x="267.3" y="186.8">1.2</text>
</g>
<g font-size="4">
<text x="4.3" y="204.6">29/12/2009</text>
<text x="23" y="204.6">16:59:14 C:\Users\acer\Documents\eagle\090559-20\090559_Sceptre.sch (Sheet: 2/7)</text>
</g>
<g font-size="2.8" fill="#808080">
<text x="118.7" y="35.5">R33</text>
<text x="133.5" y="35">D3</text>
<text x="74.9" y="38.7">+5V</text>
<text x="118.7" y="37.7">1k</text>
<text x="133.5" y="37.8">BZX84C39</text>
<text x="148.2" y="41.6">MBRS130LT3</text>
<text x="153.3" y="39.4">D9</text>
<text x="177.8" y="40.8">S1</text>
<text x="127.6" y="42">GND</text>
<text x="177.8" y="43.3">PWR</text>
<text x="84.5" y="50.9">IC7</text>
<text x="133.2" y="49.5">TP4</text>
<text x="184.2" y="48.9">V+</text>
<text x="161.9" y="59.8">ZXM61P03F</text>
<text x="161.9" y="57.3">T5</text>
<text x="182.2" y="59.2">TP3</text>
<text x="111.1" y="63.1">100k</text>
<text x="111.1" y="60.8">R32</text>
<text x="121.5" y="62">C24</text>
<text x="129.4" y="60.9">22-05-7028-02</text>
<text x="147.2" y="64.3">R39</text>
<text x="58.1" y="69.6">C27</text>
<text x="70.7" y="69.6">C26</text>
<text x="84.5" y="70">MAX1551</text>
<text x="121.5" y="67">1u</text>
<text x="146.3" y="67.2">100k</text>
<text x="161.9" y="70">T4</text>
<text x="58.1" y="72.1">1u</text>
<text x="61.6" y="77.6">GND</text>
<text x="70.7" y="72.1">1u</text>
<text x="74.3" y="77.6">GND</text>
<text x="99.7" y="77.6">GND</text>
<text x="117.5" y="77.6">GND</text>
<text x="125.1" y="77.6">GND</text>
<text x="156.8" y="77.6">GND</text>
<text x="161.9" y="72.5">FDV301N</text>
<text x="225.8" y="76.8">+3V3</text>
<text x="240.9" y="77.2">C15</text>
<text x="94.6" y="82.7">Battery charger &amp; switch over circuit</text>
<text x="191.1" y="78.8">S2</text>
<text x="208.9" y="83.9">IC3</text>
<text x="240.9" y="79.7">100n</text>
<text x="244.5" y="87.7">GND</text>
<text x="51.4" y="97.1">V+</text>
<text x="95.5" y="100.4">22u</text>
<text x="96.9" y="97.9">L1</text>
<text x="186" y="97.9">GND</text>
<text x="208.9" y="97.9">LM3724-3V08</text>
<text x="233" y="98.7">47k</text>
<text x="233" y="96.4">R15</text>
<text x="211.4" y="103">Reset circuit</text>
<text x="101.3" y="111.2">D1</text>
<text x="120" y="112.4">MAX710</text>
<text x="120" y="109.8">IC6</text>
<text x="89" y="114">MBRS130LT3</text>
<text x="60.3" y="124">R3</text>
<text x="104.3" y="123.3">GND</text>
<text x="155.1" y="123.3">GND</text>
<text x="167.4" y="123.3">+3V3</text>
<text x="205.1" y="121.3">+3V3</text>
<text x="60.3" y="126.8">3M3</text>
<text x="175.9" y="128.4">+3V3 output</text>
<text x="205.1" y="131.5">TP2</text>
<text x="47.2" y="135.9">C1</text>
<text x="60" y="136.7">820k</text>
<text x="62.2" y="134.5">R4</text>
<text x="88" y="135.4">C2</text>
<text x="171.8" y="137.6">4u7</text>
<text x="171.8" y="132.8">C4</text>
<text x="176.7" y="137.6">6V3</text>
<text x="205.6" y="137.1">TP1</text>
<text x="29.4" y="138.7">100u 16V low ESR</text>
<text x="51" y="143.6">GND</text>
<text x="63.7" y="143.6">GND</text>
<text x="70" y="138.7">100u 16V low ESR</text>
<text x="91.6" y="143.6">GND</text>
<text x="97.7" y="140.7">100n</text>
<text x="100.1" y="138.1">C3</text>
<text x="101.8" y="143.6">GND</text>
<text x="167.8" y="143.6">GND</text>
<text x="107.3" y="148.7">3V3 voltage regulator</text>
<text x="205.1" y="147.4">GND</text>
<text x="188.6" y="179.2">3V3 voltage regulator</text>
<text x="188.6" y="176.6">Battery charger &amp; switch over circuit</text>
<text x="188.6" y="181.7">Reset circuit</text>
</g>
<g font-size="2.4" fill="#808080">
<text x="177.5" y="46.8">1</text>
<text x="170.5" y="49.3">2</text>
<text x="177.5" y="51.8">3</text>
<text x="82.9" y="56.9">4</text>
<text x="86.8" y="58">DC</text>
<text x="93.4" y="55.5">BAT</text>
<text x="100.1" y="54.4">5</text>
<text x="100.1" y="59.4">3</text>
<text x="82.9" y="62">1</text>
<text x="86.8" y="63.1">USB</text>
<text x="92.6" y="65.6">GND</text>
<text x="92.9" y="60.6">POK</text>
<text x="100.1" y="64.5">2</text>
<text x="132.7" y="63.1">K4-1</text>
<text x="132.7" y="65.6">K4-2</text>
<text x="189.6" y="84.8">3</text>
<text x="189.6" y="87.4">4</text>
<text x="196.6" y="84.8">1</text>
<text x="196.6" y="87.4">2</text>
<text x="205.4" y="89.9">1</text>
<text x="205.4" y="87.4">4</text>
<text x="211.2" y="88.5">MR</text>
<text x="217.3" y="88.5">VCC</text>
<text x="226.5" y="87.4">5</text>
<text x="205.4" y="92.5">2</text>
<text x="211.2" y="91">GND</text>
<text x="211.2" y="93.6">GND RST</text>
<text x="226.5" y="92.5">3</text>
<text x="115.3" y="117.9">15</text>
<text x="115.3" y="115.3">16</text>
<text x="122.4" y="119">PGND PGND</text>
<text x="122.4" y="116.4">LX</text>
<text x="132.9" y="116.4">LX</text>
<text x="140.1" y="115.3">1</text>
<text x="140.1" y="117.9">2</text>
<text x="115.3" y="125.5">12</text>
<text x="115.3" y="122.9">13</text>
<text x="115.3" y="120.4">14</text>
<text x="122.4" y="124.1">REF</text>
<text x="122.4" y="121.5">GND</text>
<text x="129.4" y="124.1">SHDN</text>
<text x="131.3" y="121.5">ILIM</text>
<text x="140.1" y="120.4">3</text>
<text x="140.1" y="122.9">4</text>
<text x="140.1" y="125.5">5</text>
<text x="115.3" y="130.6">10</text>
<text x="115.5" y="128">11</text>
<text x="122.4" y="131.7">LBI-</text>
<text x="122.4" y="129.1">LBI+ 3/5(FB)</text>
<text x="122.4" y="126.6">PS</text>
<text x="129.9" y="126.6">STBY</text>
<text x="131.9" y="131.7">N/E</text>
<text x="140.1" y="128">6</text>
<text x="140.1" y="130.6">7</text>
<text x="116.5" y="133.1">9</text>
<text x="122.4" y="134.2">OUT</text>
<text x="131.2" y="134.2">LBO</text>
<text x="140.1" y="133.1">8</text>
</g>
<g font-size="2" fill="#808080">
<text x="136.5" y="30.1">VBAT/1.5B</text>
<text x="109.1" y="50.2">BATTERY/1.1B</text>
<text x="243.2" y="93.6">RESET/3.3C</text>
</g>
</svg>
